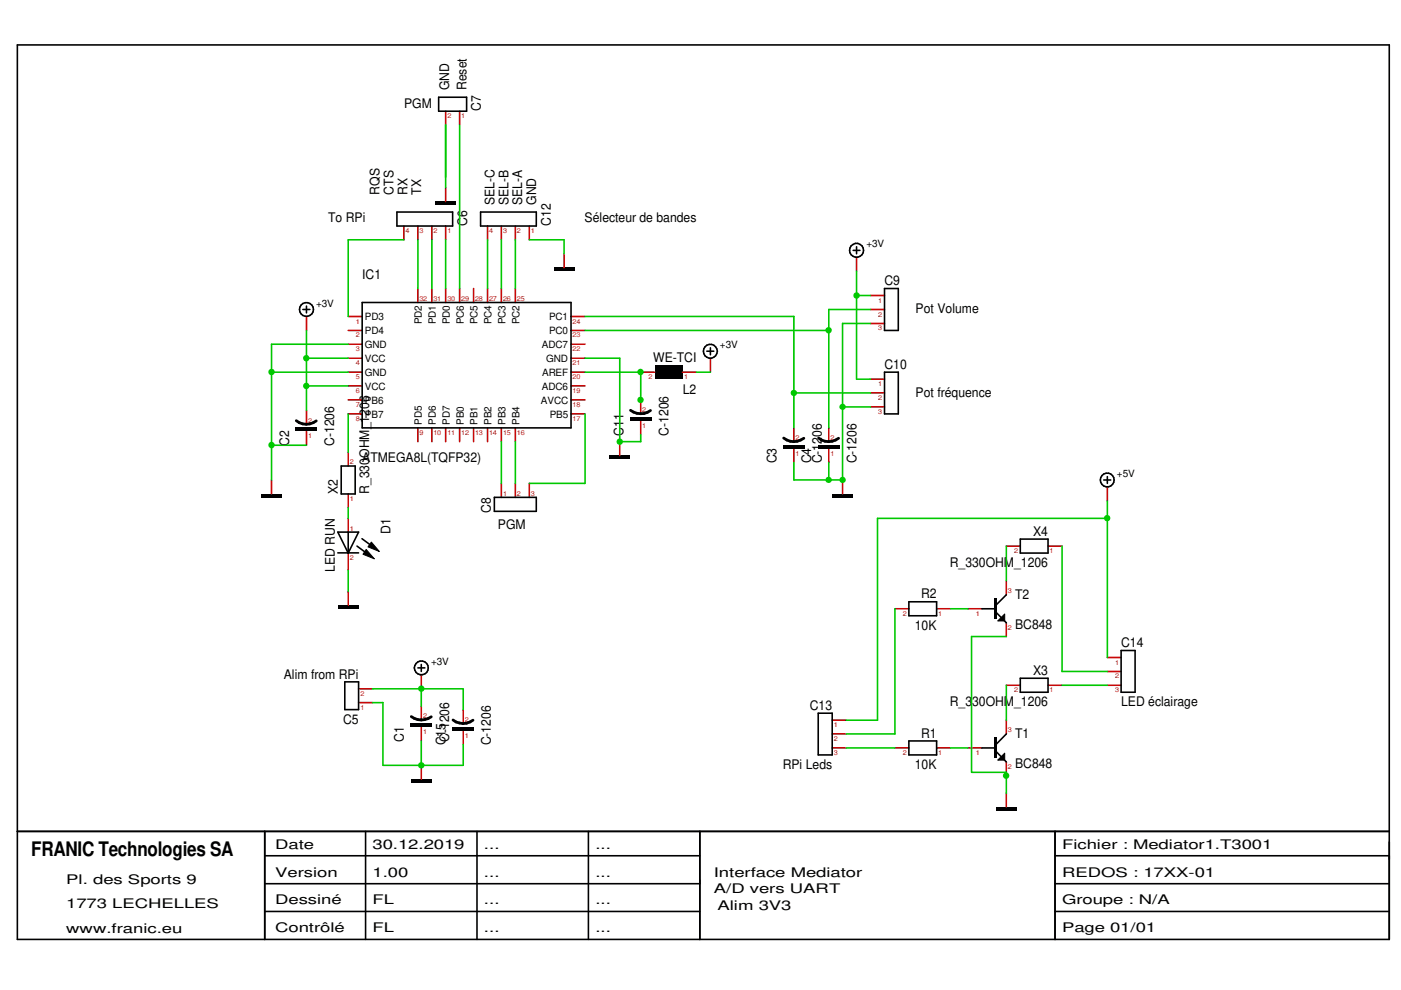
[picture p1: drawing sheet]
<svg xmlns="http://www.w3.org/2000/svg" width="297mm" height="210mm" viewBox="0 0 297 210" stroke-linecap="round" stroke-linejoin="round" font-family="sans-serif">
<g fill="none" stroke="#000001" stroke-width=".34">
<path d="M3.7 9.5h290.9v189.7h-290.9zM64.2 65.6h1.5M65 64.9v1.4M3.7 176.3h290.9M56.1 176.3v22.9M77.5 176.3v22.9M101.1 176.3v22.9M124.8 176.3v22.9M148.4 176.3v22.9M223.7 176.3v22.9M56.1 193.3h92.3M56.1 187.4h92.3"/>
<path d="M56.1 181.4h92.3M223.7 193.3h70.9M223.7 187.4h70.9M223.7 181.4h70.9"/>
<circle cx="65" cy="65.6" r="1.47"/>
</g>
<path d="M65 67.1v3M98.2 150.5v2.9M98.2 154.9v3" fill="none" stroke="#c80000" stroke-width=".34"/>
<path d="M95.9 154.2h4.6v.7h-4.6z" fill-rule="evenodd" fill="#000001"/>
<path d="M96.1 152.7a3.4 3.4 0 0 0 4.2 0" fill="none" stroke="#000001" stroke-width=".59"/>
<path d="M117.4 56.8h4.4v.7h-4.4z" fill-rule="evenodd" fill="#000001"/>
<path d="M119.6 53.8v3M213.4 115.8h2.9M222.2 115.8h3M234.8 103.3v2.9M189.7 129.1h3M198.6 129.1h2.9M234.8 139.4h2.9M234.8 145.3h2.9M234.8 142.4h2.9" fill="none" stroke="#c80000" stroke-width=".34"/>
<g fill="none" stroke="#000001" stroke-width=".34">
<path d="M216.3 114.3h5.9v3h-5.9zM234 101.8h1.5M234.8 101v1.5M192.7 127.6h5.9v3h-5.9zM237.7 137.9h3v8.9h-3z"/>
<circle cx="234.8" cy="101.8" r="1.46"/>
</g>
<path d="M211.5 131.7l1.5-1.5v1.5z" fill="#000001"/>
<path d="M211.5 131.7l1.5-1.5v1.5z" fill="none" stroke="#000001" stroke-width=".21"/>
<path d="M210.9 126.9h.5v4.4h-.5z" fill-rule="evenodd" fill="#000001"/>
<path d="M205.2 129.1h3M213.4 123.1v3M213.4 132v3M176.4 158.6h3M176.4 155.6h3M176.4 152.7h3M213.4 145.3h2.9M222.2 145.3h3" fill="none" stroke="#c80000" stroke-width=".34"/>
<path d="M208.2 129.1h3M211.2 129.8l2.2 2.2M213.4 126.1l-2.2 2.2M173.5 151.2h2.9v8.9h-2.9zM216.3 143.8h5.9v3h-5.9z" fill="none" stroke="#000001" stroke-width=".34"/>
<path d="M211.2 171.1h4.4v.8h-4.4z" fill-rule="evenodd" fill="#000001"/>
<path d="M189.7 158.6h3M198.6 158.6h2.9M213.4 168.2v2.9" fill="none" stroke="#c80000" stroke-width=".34"/>
<path d="M192.7 157.1h5.9v3h-5.9z" fill="none" stroke="#000001" stroke-width=".34"/>
<path d="M211.5 161.2l1.5-1.5v1.5z" fill="#000001"/>
<path d="M211.5 161.2l1.5-1.5v1.5z" fill="none" stroke="#000001" stroke-width=".21"/>
<path d="M210.9 156.4h.5v4.4h-.5z" fill-rule="evenodd" fill="#000001"/>
<path d="M205.2 158.6h3M213.4 152.7v2.9M213.4 161.5v3" fill="none" stroke="#c80000" stroke-width=".34"/>
<path d="M208.2 158.6h3M211.2 159.3l2.2 2.2M213.4 155.6l-2.2 2.3" fill="none" stroke="#000001" stroke-width=".34"/>
<path d="M71.6 128.3h4.4v.8h-4.4z" fill-rule="evenodd" fill="#000001"/>
<path d="M73.8 95.9v2.9M73.8 104.7v3M73.8 125.4v2.9" fill="none" stroke="#c80000" stroke-width=".34"/>
<path d="M72.3 98.8h3v5.9h-3z" fill="none" stroke="#000001" stroke-width=".34"/>
<path d="M78.7 114.9l1.7 2-2.4-.9z" fill="#000001"/>
<path d="M78.7 114.9l1.7 2-2.4-.9z" fill="none" stroke="#000001" stroke-width=".21"/>
<path d="M77.6 116.5l1.8 2-2.4-1z" fill="#000001"/>
<path d="M77.6 116.5l1.8 2-2.4-1z" fill="none" stroke="#000001" stroke-width=".21"/>
<path d="M103.4 47.9v2.9M106.3 47.9v2.9M109.3 47.9v2.9M112.2 47.9v2.9M135.8 84.8v3M135.8 89.2v3M73.8 109.9v2.9M73.8 117.3v3.6" fill="none" stroke="#c80000" stroke-width=".34"/>
<path d="M101.9 45h11.8v2.9h-11.8zM71.6 117.2h4.4M71.6 112.8h4.4l-2.2 4.5zM73.8 112.8v4.5M75.7 115.8l2.4 1.8M76.7 114.2l2.5 1.8" fill="none" stroke="#000001" stroke-width=".34"/>
<path d="M133.5 88.5h4.7v.7h-4.7z" fill-rule="evenodd" fill="#000001"/>
<path d="M133.7 87a3.6 3.6 0 0 0 4.2 0" fill="none" stroke="#000001" stroke-width=".59"/>
<path d="M150.6 75.9v3" fill="none" stroke="#c80000" stroke-width=".34"/>
<g fill="none" stroke="#000001" stroke-width=".34">
<path d="M149.9 74.5h1.4M150.6 73.7v1.5"/>
<circle cx="150.6" cy="74.5" r="1.47"/>
</g>
<path d="M138.8 77.4h5.9v3h-5.9z" fill-rule="evenodd" fill="#000001"/>
<path d="M181.6 54.6v2.9M135.8 78.9h3M144.7 78.9h3M184.6 68.6h2.9M184.6 65.6h2.9M184.6 62.7h2.9M184.6 86.3h2.9M184.6 83.3h2.9M184.6 80.4h2.9" fill="none" stroke="#c80000" stroke-width=".34"/>
<g fill="none" stroke="#000001" stroke-width=".34">
<path d="M180.9 53.1h1.4M181.6 52.3v1.5M187.5 78.9h3v8.9h-3zM187.5 61.2h3v8.9h-3z"/>
<circle cx="181.6" cy="53.1" r="1.48"/>
</g>
<path d="M129.2 96.6h4.4v.7h-4.4z" fill-rule="evenodd" fill="#000001"/>
<path d="M131.4 93.6v3M106.3 102.5v3M109.3 102.5v3M112.2 102.5v3M89.3 143.1v2.9" fill="none" stroke="#c80000" stroke-width=".34"/>
<g fill="none" stroke="#000001" stroke-width=".34">
<path d="M104.8 105.5h8.9v2.9h-8.9zM88.6 141.6h1.5M89.3 140.9v1.5"/>
<circle cx="89.3" cy="141.6" r="1.46"/>
</g>
<path d="M92.3 42.8h4.4v.7h-4.4z" fill-rule="evenodd" fill="#000001"/>
<path d="M94.5 23.6v2.9M94.5 39.8v3M97.4 23.6v2.9M85.6 47.9v2.9M88.6 47.9v2.9M91.6 47.9v2.9M94.5 47.9v2.9" fill="none" stroke="#c80000" stroke-width=".34"/>
<path d="M93 20.6h5.9v3h-5.9zM84.2 45h11.8v2.9h-11.8z" fill="none" stroke="#000001" stroke-width=".34"/>
<path d="M176.4 104.7h4.5v.8h-4.5z" fill-rule="evenodd" fill="#000001"/>
<path d="M178.6 101.8v2.9" fill="none" stroke="#c80000" stroke-width=".34"/>
<path d="M55.4 104.7h4.4v.8h-4.4z" fill-rule="evenodd" fill="#000001"/>
<path d="M57.6 101.8v2.9" fill="none" stroke="#c80000" stroke-width=".34"/>
<path d="M87.1 165.2h4.5v.7h-4.5z" fill-rule="evenodd" fill="#000001"/>
<path d="M175.7 90.7v2.9M175.7 95.1v3M76 146h3M76 149h3M89.3 162.3v2.9" fill="none" stroke="#c80000" stroke-width=".34"/>
<path d="M73.1 144.6h2.9v5.9h-2.9z" fill="none" stroke="#000001" stroke-width=".34"/>
<path d="M173.4 94.4h4.6v.7h-4.6z" fill-rule="evenodd" fill="#000001"/>
<path d="M173.6 92.9a3.4 3.4 0 0 0 4.2 0" fill="none" stroke="#000001" stroke-width=".59"/>
<path d="M168.3 90.7v2.9M168.3 95.1v3" fill="none" stroke="#c80000" stroke-width=".34"/>
<path d="M166 94.4h4.6v.7h-4.6z" fill-rule="evenodd" fill="#000001"/>
<path d="M166.2 92.9a3.5 3.5 0 0 0 4.2 0" fill="none" stroke="#000001" stroke-width=".59"/>
<path d="M65 87v3M65 91.4v3" fill="none" stroke="#c80000" stroke-width=".34"/>
<path d="M62.6 90.7h4.7v.7h-4.7z" fill-rule="evenodd" fill="#000001"/>
<path d="M62.8 89.2a3.4 3.4 0 0 0 4.3 0" fill="none" stroke="#000001" stroke-width=".59"/>
<path d="M89.3 149.7v3M89.3 154.1v3" fill="none" stroke="#c80000" stroke-width=".34"/>
<path d="M87 153.4h4.6v.7h-4.6z" fill-rule="evenodd" fill="#000001"/>
<path d="M87.2 151.9a3.6 3.6 0 0 0 4.2 .1" fill="none" stroke="#000001" stroke-width=".59"/>
<g fill="none" stroke="#c80000" stroke-width=".34">
<path d="M73.8 78.9h3M73.8 75.9h3M73.8 73h3M73.8 70.1h3M73.8 67.1h3M88.6 61.2v2.9M91.6 61.2v2.9M94.5 61.2v2.9M97.4 61.2v2.9M100.4 61.2v2.9M103.4 61.2v2.9M106.3 61.2v2.9"/>
<path d="M109.3 61.2v2.9M121.1 78.9h2.9M121.1 75.9h2.9M121.1 73h2.9M121.1 70.1h2.9M121.1 67.1h2.9M73.8 87.8h3M73.8 84.8h3M73.8 81.8h3M88.6 90.7v2.9M91.6 90.7v2.9M94.5 90.7v2.9"/>
<path d="M97.4 90.7v2.9M100.4 90.7v2.9M103.4 90.7v2.9M106.3 90.7v2.9M109.3 90.7v2.9M121.1 87.8h2.9M121.1 84.8h2.9M121.1 81.8h2.9"/>
</g>
<path d="M76.8 64.1h44.3v26.6h-44.3z" fill="none" stroke="#000001" stroke-width=".34"/>
<path d="M103.4 50.8v10.4M106.3 50.8v10.4M109.3 50.8v10.4" fill="none" stroke="#00c800" stroke-width=".34"/>
<circle cx="234.7" cy="109.9" r=".68" fill="#00c800"/>
<path d="M73.8 87.8v8.1M73.8 107.7v2.2M213.4 115.8v7.3M225.2 115.8v26.6h9.6M234.8 109.9h-48.7v42.8h-6.7M234.8 106.2v33.2M189.7 129.1v26.5h-10.3M201.5 129.1h3.7M179.4 158.6h10.3M201.5 158.6h3.7M213.4 145.3v7.4M225.2 145.3h9.6" fill="none" stroke="#00c800" stroke-width=".34"/>
<g fill="#00c800">
<circle cx="135.8" cy="78.9" r=".68"/>
<circle cx="135.8" cy="84.8" r=".68"/>
</g>
<path d="M124 78.9h11.8v5.9M124 67.1h44.3" fill="none" stroke="#00c800" stroke-width=".34"/>
<circle cx="168.3" cy="83.3" r=".68" fill="#00c800"/>
<path d="M168.3 67.1v23.6M168.3 83.3h16.3" fill="none" stroke="#00c800" stroke-width=".34"/>
<circle cx="175.7" cy="70" r=".68" fill="#00c800"/>
<path d="M124 70.1h51.7M184.6 65.6h-8.9v25.1" fill="none" stroke="#00c800" stroke-width=".34"/>
<circle cx="64.9" cy="75.9" r=".68" fill="#00c800"/>
<path d="M73.8 75.9h-8.8v11.1M65 81.8h8.8" fill="none" stroke="#00c800" stroke-width=".34"/>
<circle cx="64.9" cy="81.8" r=".68" fill="#00c800"/>
<path d="M65 70.1v5.8M147.7 78.9h2.9M181.6 80.4h3M89.3 146h8.9v4.5" fill="none" stroke="#00c800" stroke-width=".34"/>
<circle cx="181.6" cy="62.7" r=".68" fill="#00c800"/>
<path d="M181.6 57.5v22.9M181.6 62.7h3" fill="none" stroke="#00c800" stroke-width=".34"/>
<circle cx="89.3" cy="146" r=".68" fill="#00c800"/>
<path d="M97.4 26.5v34.7M85.6 50.8h-11.8v16.3M88.6 50.8v10.4M91.6 50.8v10.4M94.5 50.8v10.4M106.3 93.6v8.9M109.3 93.6v8.9M124 87.8v14.7h-11.8M79 146h10.3v3.7" fill="none" stroke="#00c800" stroke-width=".34"/>
<circle cx="213.3" cy="164.5" r=".68" fill="#00c800"/>
<path d="M94.5 26.5v11.1M112.2 50.8h7.4v3M135.8 92.2v1.4M73.8 120.9v4.5M213.4 135h-7.4v28.7h7.4v4.5M98.2 157.9v4.4h-8.9" fill="none" stroke="#00c800" stroke-width=".34"/>
<circle cx="131.4" cy="93.6" r=".68" fill="#00c800"/>
<path d="M131.4 93.6h4.4" fill="none" stroke="#00c800" stroke-width=".34"/>
<circle cx="175.7" cy="101.8" r=".67" fill="#00c800"/>
<path d="M175.7 98.1v3.7h-7.4" fill="none" stroke="#00c800" stroke-width=".34"/>
<circle cx="178.7" cy="101.8" r=".67" fill="#00c800"/>
<path d="M178.6 68.6h6M168.3 98.1v3.7M175.7 101.8h2.9" fill="none" stroke="#00c800" stroke-width=".34"/>
<circle cx="178.7" cy="86.3" r=".67" fill="#00c800"/>
<path d="M124 75.9h7.4v17.7M178.6 68.6v33.2M178.6 86.3h6" fill="none" stroke="#00c800" stroke-width=".34"/>
<circle cx="89.3" cy="162.3" r=".68" fill="#00c800"/>
<path d="M79 149h2.2v13.3h8.1v-5.2" fill="none" stroke="#00c800" stroke-width=".34"/>
<circle cx="57.6" cy="94.4" r=".68" fill="#00c800"/>
<path d="M57.6 78.9v15.5h7.4" fill="none" stroke="#00c800" stroke-width=".34"/>
<circle cx="57.6" cy="78.9" r=".68" fill="#00c800"/>
<path d="M94.5 26.5v13.3M73.8 73h-16.2v5.9h16.2M57.6 94.4v7.4" fill="none" stroke="#00c800" stroke-width=".34"/>
<text font-size="4.2" fill="#000001" x="6.6" y="181.4">FRANIC Technologies SA</text>
<g font-size="2.8" fill="#000001">
<text x="85.7" y="22.8">PGM</text>
<text x="95.2" y="19.1" transform="rotate(-90 95.2 19.1)">GND</text>
<text x="98.9" y="19.1" transform="rotate(-90 98.9 19.1)">Reset</text>
<text x="102" y="23.6" transform="rotate(-90 102 23.6)">C7</text>
<text x="80.5" y="41.3" transform="rotate(-90 80.5 41.3)">RQS</text>
<text x="83.4" y="41.3" transform="rotate(-90 83.4 41.3)">CTS</text>
<text x="86.4" y="41.3" transform="rotate(-90 86.4 41.3)">RX</text>
<text x="89.3" y="41.3" transform="rotate(-90 89.3 41.3)">TX</text>
<text x="69.6" y="47.2">To RPi</text>
<text x="99.1" y="47.9" transform="rotate(-90 99.1 47.9)">C6</text>
<text x="104.8" y="43.5" transform="rotate(-90 104.8 43.5)">SEL-C</text>
<text x="107.8" y="43.5" transform="rotate(-90 107.8 43.5)">SEL-B</text>
<text x="110.7" y="43.5" transform="rotate(-90 110.7 43.5)">SEL-A</text>
<text x="113.7" y="43.5" transform="rotate(-90 113.7 43.5)">GND</text>
<text x="116.8" y="47.9" transform="rotate(-90 116.8 47.9)">C12</text>
<text x="123.9" y="47.2">Sélecteur de bandes</text>
<text x="76.8" y="59.1">IC1</text>
<text x="187.5" y="60.5">C9</text>
<text x="194.1" y="66.3">Pot Volume</text>
<text x="138.5" y="76.8">WE-TCI</text>
<text x="144.8" y="83.4">L2</text>
<text x="187.5" y="78.1">C10</text>
<text x="194.1" y="84.1">Pot fréquence</text>
<text x="61.3" y="94.6" transform="rotate(-90 61.3 94.6)">C2</text>
<text x="70.9" y="94.6" transform="rotate(-90 70.9 94.6)">C-1206</text>
<text x="132.2" y="92.4" transform="rotate(-90 132.2 92.4)">C11</text>
<text x="141.7" y="92.4" transform="rotate(-90 141.7 92.4)">C-1206</text>
<text x="76.8" y="98">ATMEGA8L(TQFP32)</text>
<text x="164.6" y="98.3" transform="rotate(-90 164.6 98.3)">C3</text>
<text x="172" y="98.3" transform="rotate(-90 172 98.3)">C4</text>
<text x="174.2" y="98.3" transform="rotate(-90 174.2 98.3)">C-1206</text>
<text x="181.6" y="98.3" transform="rotate(-90 181.6 98.3)">C-1206</text>
<text x="71.6" y="104.7" transform="rotate(-90 71.6 104.7)">X2</text>
<text x="78.3" y="104.7" transform="rotate(-90 78.3 104.7)">R_330OHM_1206</text>
<text x="82.8" y="113.2" transform="rotate(-90 82.8 113.2)">D1</text>
<text x="104.1" y="108.8" transform="rotate(-90 104.1 108.8)">C8</text>
<text x="105.6" y="112.2">PGM</text>
<text x="219" y="113.6">X4</text>
<text x="71" y="121.2" transform="rotate(-90 71 121.2)">LED RUN</text>
<text x="201.4" y="120.2">R_330OHM_1206</text>
<text x="195.3" y="126.9">R2</text>
<text x="215.2" y="126.9">T2</text>
<text x="194" y="133.5">10K</text>
<text x="215.2" y="133.4">BC848</text>
<text x="237.7" y="137.2">C14</text>
<text x="60.2" y="143.9">Alim from RPi</text>
<text x="219" y="143.1">X3</text>
<text x="201.4" y="149.7">R_330OHM_1206</text>
<text x="237.7" y="149.7">LED éclairage</text>
<text x="72.7" y="153.5">C5</text>
<text x="171.7" y="150.5">C13</text>
<text x="85.6" y="157.3" transform="rotate(-90 85.6 157.3)">C1</text>
<text x="94.5" y="158" transform="rotate(-90 94.5 158)">C15</text>
<text x="95.2" y="157.3" transform="rotate(-90 95.2 157.3)">C-1206</text>
<text x="104.1" y="158" transform="rotate(-90 104.1 158)">C-1206</text>
<text x="195.3" y="156.4">R1</text>
<text x="215.2" y="156.4">T1</text>
<text x="165.9" y="163">RPi Leds</text>
<text x="194" y="163">10K</text>
<text x="215.2" y="162.9">BC848</text>
<text x="58.3" y="180">Date</text>
<text x="79" y="180">30.12.2019</text>
<text x="102.6" y="180">...</text>
<text x="126.2" y="180">...</text>
<text x="225.2" y="180">Fichier : Mediator1.T3001</text>
<text x="58.3" y="185.9">Version</text>
<text x="79" y="185.9">1.00</text>
<text x="102.6" y="185.9">...</text>
<text x="126.2" y="185.9">...</text>
<text x="151.3" y="185.9">Interface Mediator</text>
<text x="225.2" y="185.9">REDOS : 17XX-01</text>
<text x="14.1" y="187.4">Pl. des Sports 9</text>
<text x="58.3" y="191.8">Dessiné</text>
<text x="79" y="191.8">FL</text>
<text x="102.6" y="191.8">...</text>
<text x="126.2" y="191.8">...</text>
<text x="151.3" y="189.4">A/D vers UART</text>
<text x="225.2" y="191.8">Groupe : N/A</text>
<text x="14.1" y="197.8">www.franic.eu</text>
<text x="14.1" y="192.6">1773 LECHELLES</text>
<text x="58.3" y="197.7">Contrôlé</text>
<text x="79" y="197.7">FL</text>
<text x="102.6" y="197.7">...</text>
<text x="126.2" y="197.7">...</text>
<text x="152.1" y="193">Alim 3V3</text>
<text x="225.2" y="197.7">Page 01/01</text>
</g>
<g font-size="2.1" fill="#000001">
<text x="183.7" y="52.5">+3V</text>
<text x="67" y="65">+3V</text>
<text x="77.4" y="70.9">PD4</text>
<text x="77.4" y="67.9">PD3</text>
<text x="89.4" y="68.8" transform="rotate(-90 89.4 68.8)">PD2</text>
<text x="92.4" y="68.8" transform="rotate(-90 92.4 68.8)">PD1</text>
<text x="95.4" y="68.8" transform="rotate(-90 95.4 68.8)">PD0</text>
<text x="98.3" y="68.8" transform="rotate(-90 98.3 68.8)">PC6</text>
<text x="101.3" y="68.8" transform="rotate(-90 101.3 68.8)">PC5</text>
<text x="104.2" y="68.8" transform="rotate(-90 104.2 68.8)">PC4</text>
<text x="107.2" y="68.8" transform="rotate(-90 107.2 68.8)">PC3</text>
<text x="110.1" y="68.8" transform="rotate(-90 110.1 68.8)">PC2</text>
<text x="116.4" y="70.9">PC0</text>
<text x="116.4" y="67.9">PC1</text>
<text x="77.4" y="76.8">VCC</text>
<text x="77.4" y="73.9">GND</text>
<text x="114.9" y="73.9">ADC7</text>
<text x="115.8" y="76.8">GND</text>
<text x="152.7" y="73.9">+3V</text>
<text x="77.4" y="82.7">VCC</text>
<text x="77.4" y="79.8">GND</text>
<text x="114.9" y="82.7">ADC6</text>
<text x="114.9" y="79.8">AREF</text>
<text x="77.4" y="88.6">PB7</text>
<text x="77.4" y="85.7">PB6</text>
<text x="114.7" y="85.7">AVCC</text>
<text x="116.5" y="88.6">PB5</text>
<text x="89.4" y="90.1" transform="rotate(-90 89.4 90.1)">PD5</text>
<text x="92.4" y="90.1" transform="rotate(-90 92.4 90.1)">PD6</text>
<text x="95.4" y="90.1" transform="rotate(-90 95.4 90.1)">PD7</text>
<text x="98.3" y="90.1" transform="rotate(-90 98.3 90.1)">PB0</text>
<text x="101.3" y="90.1" transform="rotate(-90 101.3 90.1)">PB1</text>
<text x="104.2" y="90.1" transform="rotate(-90 104.2 90.1)">PB2</text>
<text x="107.2" y="90.1" transform="rotate(-90 107.2 90.1)">PB3</text>
<text x="110.1" y="90.1" transform="rotate(-90 110.1 90.1)">PB4</text>
<text x="236.8" y="101.2">+5V</text>
<text x="91.4" y="141">+3V</text>
</g>
<g font-size="1.4" fill="#c80000">
<text x="94.9" y="25.1">2</text>
<text x="97.8" y="25.1">1</text>
<text x="86" y="49.4">4</text>
<text x="88.9" y="49.4">3</text>
<text x="91.9" y="49.4">2</text>
<text x="94.9" y="49.4">1</text>
<text x="103.7" y="49.4">4</text>
<text x="106.7" y="49.4">3</text>
<text x="109.6" y="49.4">2</text>
<text x="112.6" y="49.4">1</text>
<text x="88.9" y="63.8">32</text>
<text x="91.9" y="63.8">31</text>
<text x="94.9" y="63.8">30</text>
<text x="97.8" y="63.8">29</text>
<text x="100.8" y="63.8">28</text>
<text x="103.7" y="63.8">27</text>
<text x="106.7" y="63.8">26</text>
<text x="109.6" y="63.8">25</text>
<text x="186.2" y="64.2">1</text>
<text x="75.5" y="71.5">2</text>
<text x="75.5" y="68.6">1</text>
<text x="121.4" y="71.5">23</text>
<text x="121.4" y="68.6">24</text>
<text x="186.2" y="70.1">3</text>
<text x="186.2" y="67.1">2</text>
<text x="75.5" y="77.5">4</text>
<text x="75.5" y="74.5">3</text>
<text x="121.4" y="77.5">21</text>
<text x="121.4" y="74.5">22</text>
<text x="75.5" y="83.4">6</text>
<text x="75.5" y="80.4">5</text>
<text x="121.4" y="83.4">19</text>
<text x="121.4" y="80.4">20</text>
<text x="137.5" y="80.4">2</text>
<text x="145" y="80.4">1</text>
<text x="186.2" y="81.9">1</text>
<text x="65.3" y="89.6">2</text>
<text x="75.5" y="89.3">8</text>
<text x="75.5" y="86.3">7</text>
<text x="121.4" y="89.3">17</text>
<text x="121.4" y="86.3">18</text>
<text x="136.2" y="87.4">2</text>
<text x="186.2" y="87.8">3</text>
<text x="186.2" y="84.8">2</text>
<text x="65.3" y="93">1</text>
<text x="88.9" y="92.2">9</text>
<text x="91.9" y="92.2">10</text>
<text x="94.9" y="92.2">11</text>
<text x="97.8" y="92.2">12</text>
<text x="100.8" y="92.2">13</text>
<text x="103.7" y="92.2">14</text>
<text x="106.7" y="92.2">15</text>
<text x="109.6" y="92.2">16</text>
<text x="136.2" y="90.7">1</text>
<text x="168.7" y="93.3">2</text>
<text x="176.1" y="93.3">2</text>
<text x="74.2" y="98.5">2</text>
<text x="168.7" y="96.6">1</text>
<text x="176.1" y="96.6">1</text>
<text x="74.2" y="106.2">1</text>
<text x="106.7" y="105.1">1</text>
<text x="109.6" y="105.1">2</text>
<text x="112.6" y="105.1">3</text>
<text x="74.2" y="112.5">1</text>
<text x="74.2" y="118.8">2</text>
<text x="215" y="117.3">2</text>
<text x="222.5" y="117.3">1</text>
<text x="213.7" y="125.8">3</text>
<text x="191.4" y="130.6">2</text>
<text x="198.9" y="130.6">1</text>
<text x="206.9" y="130.6">1</text>
<text x="213.7" y="133.5">2</text>
<text x="236.4" y="143.8">2</text>
<text x="236.4" y="140.9">1</text>
<text x="76.4" y="147.5">2</text>
<text x="215" y="146.8">2</text>
<text x="222.5" y="146.8">1</text>
<text x="236.4" y="146.8">3</text>
<text x="76.4" y="150.5">1</text>
<text x="89.7" y="152.3">2</text>
<text x="89.7" y="155.7">1</text>
<text x="98.5" y="153.1">2</text>
<text x="176.8" y="154.2">1</text>
<text x="213.7" y="155.3">3</text>
<text x="98.5" y="156.4">1</text>
<text x="176.8" y="160.1">3</text>
<text x="176.8" y="157.1">2</text>
<text x="191.4" y="160.1">2</text>
<text x="198.9" y="160.1">1</text>
<text x="206.9" y="160.1">1</text>
<text x="213.7" y="163">2</text>
</g>
</svg>
